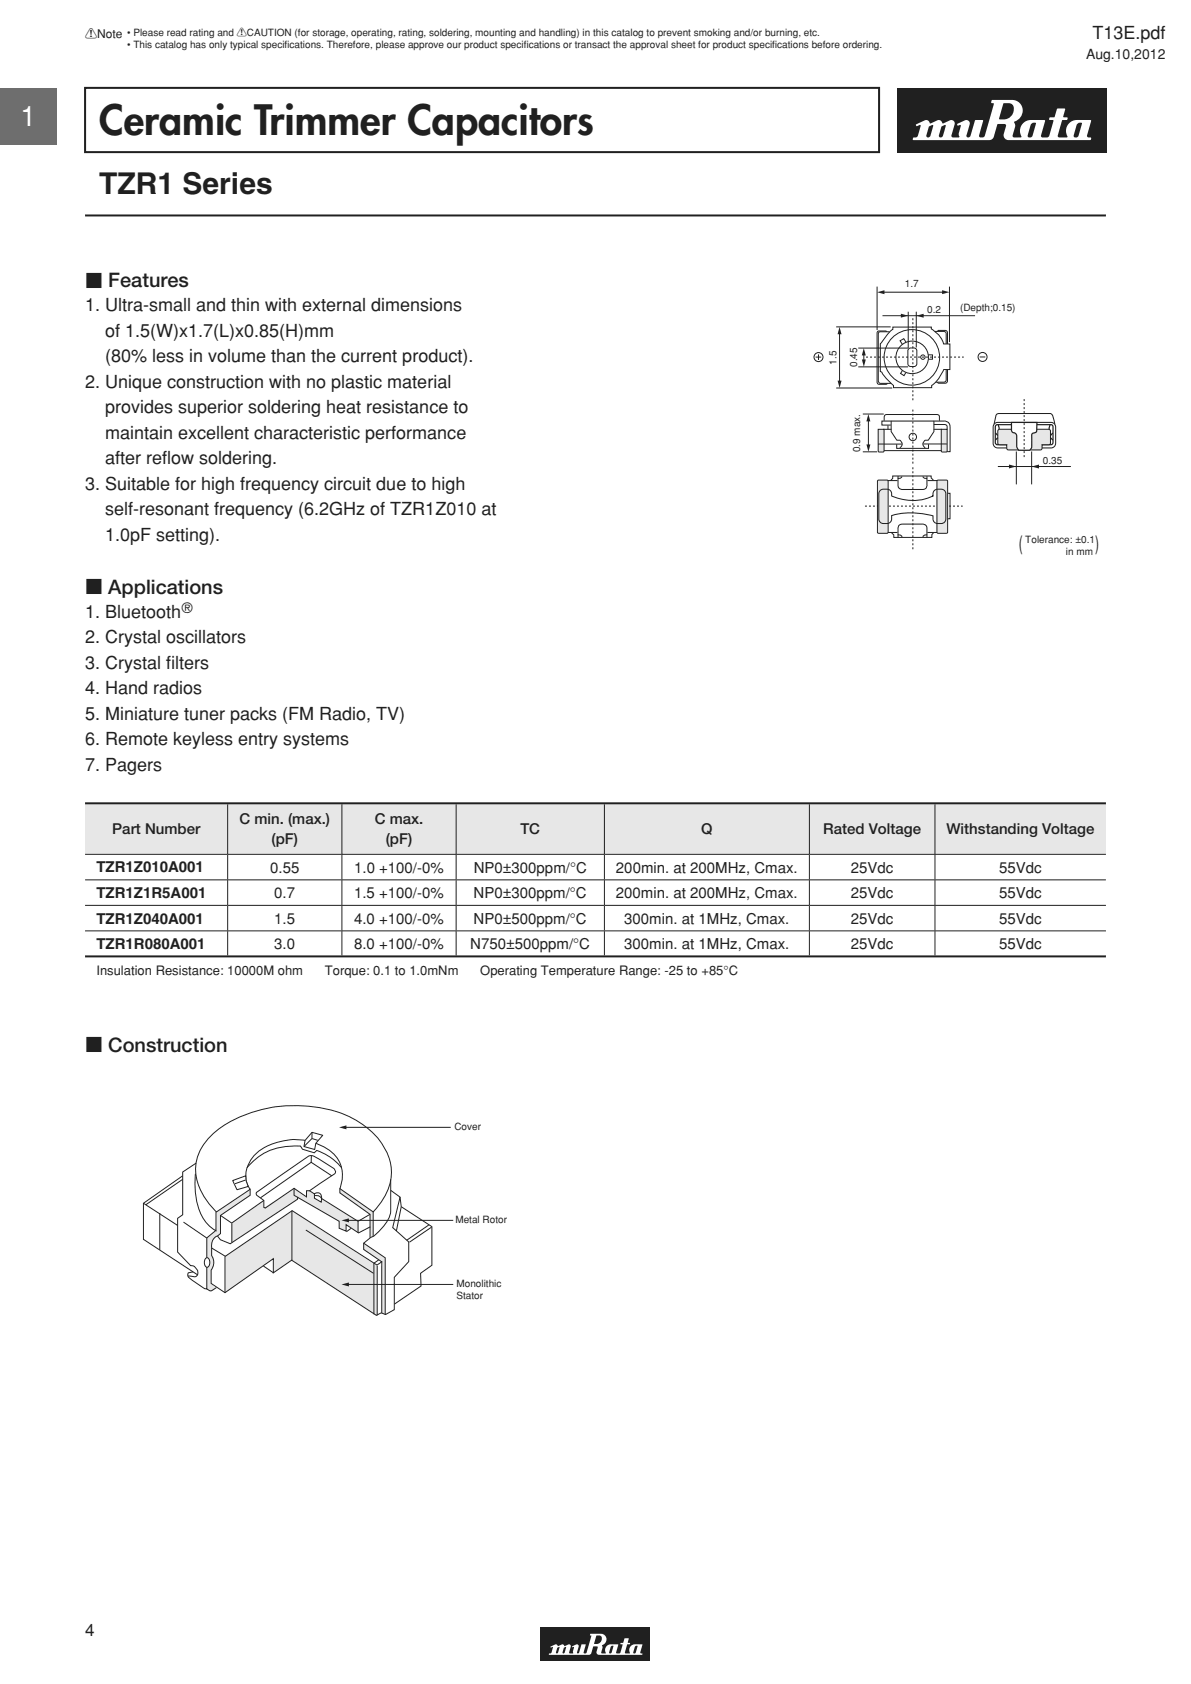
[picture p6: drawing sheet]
<svg xmlns="http://www.w3.org/2000/svg" width="210mm" height="297mm" viewBox="0 0 210 297" stroke-linecap="round" stroke-linejoin="round" font-family="sans-serif">
<path d="M15 15.5h140v11.3h-140z" fill="none" stroke="#231f20" stroke-width=".35"/>
<path d="M158.2 15.5h36.9v11.3h-36.9z" fill="#231f20"/>
<path d="M180.1 24h.1" fill="none" stroke="#231f20" stroke-width=".18"/>
<path d="M161.5 22l1.7-.8a.92 .92 0 0 1 .9 .6l.1-.1v.4l-.4 .2-.5 1.7a.38 .38 0 0 0 .4 .2 .38 .38 0 0 0 .4-.3l.5-1.7-.2-.2-.2 .1v-.4l1.1-.5a.65 .65 0 0 1 .9 .5h.3l-.1 .4-.4 .2-.5 1.6a.4 .4 0 0 0 .5 .4 .4 .4 0 0 0 .3-.5l.5-1.6-.2-.2-.2 .1 .1-.4 1.1-.5a.6 .6 0 0 1 .7 .8l-.5 2.1 .2 .1h1l.2-.1-.1-.6 .3-1.3-.1-.2-.4 .2-.1-.3 1.5-.7a.6 .6 0 0 1 .7 .7l-.6 2v.2l.3 .1h.2l.2-.3 .8-2.7h1.4l-.7 2.8a.59 .59 0 0 0 .7 .2 .59 .59 0 0 0 .4-.5l1.5-5.4-.4-.1 .1-.5 3.6-.1a1.96 1.96 0 0 1 1.8 1.8 1.96 1.96 0 0 1-1.5 2.1l.2 .8-.4 1.8 .2 .1h1.2l.1-.1a1.93 1.93 0 0 1 1.7-2.9h2.3l.2 .1-.4 1.3-1.4-.2 .2-.6-.2-.2-.5 .1-.2 .2-.6 2a.43 .43 0 0 0 .4 .4 .43 .43 0 0 0 .5-.4l.4-1.5 1.4 .2-.3 1.5 .2 .1h1a6 6 0 0 0 .9-2.6v-.4l-.7-.1v-.3l.9-.1 .5-1.5h1.4l-.3 1.4 .1 .1h.6v.3l-.1 .2h-.8l-.8 2.8 .3 .2h1.3l.1-.1a1.95 1.95 0 0 1 1.7-2.9h2.4l.1 .1-.3 1h-1.5l.2-.5-.2-.2a.68 .68 0 0 0-.8 .5l-.5 1.8a.45 .45 0 0 0 .4 .4 .45 .45 0 0 0 .5-.4l.4-1.6h1.5l-.4 1.7 .1 .2 .6 .1v.3l-.2 .1h-14.4a.85 .85 0 0 1-.8-1.1l.4-1.5-.1-.2h-.8l.1-.8h.4a1.75 1.75 0 0 0 1.5-2.7 1.93 1.93 0 0 0-1.6-.2l-.8 2.7 .2 .2h.3l-.1 .8-.7 .1-.6 2.1a.83 .83 0 0 1-.8 .6h-13.4v-.4l.4-.1a.49 .49 0 0 0 .5-.4l.4-1.6-.1-.2-.5 .3z" fill="#fff"/>
<path d="M15 38h180" fill="none" stroke="#e6e7e8" stroke-width=".18"/>
<path d="M15 38h180z" fill="none" stroke="#231f20" stroke-width=".35"/>
<path d="M152.7 63h17.2M161 70.6v-14.5M152.5 89.3h17.3M161 96.9v-14.5M161 81.8v-9.7" fill="none" stroke="#231f20" stroke-width=".18" stroke-dasharray=".4 .4" stroke-linecap="butt"/>
<g fill="none" stroke="#231f20" stroke-width=".18">
<path d="M156.4 58.5l-.2-.1h-1.3l-.2 .1-.1 .3v8.6l.2 .3 .2 .1h1.3l.2-.2M156.9 58.5h-1.7l-.2 .1-.1 .3v8.3l.3 .4h1.9M157.4 57.7h6.8v.3l.1 .1a4.6 4.6 0 0 1 2.1 2.6h1.1v4.5h-1.1l-.3 .5a5.8 5.8 0 0 1-1.8 2.3v.4h-6.8v-.4l-1.4-1.4-.6-1-.3-.1v-4.9l1.5-1.8 .7-.7zM164.8 58.5h1.6l.3 .1 .1 .3v1.8M165.3 58.5l.1-.2h1.3l.3 .1 .1 2.3M155.9 74.2v-.8l.1-.2 .4-.1h8.9l.2 .1 .1 .3v.7M157.1 75h-1.6v-.7h11.1a.95 .95 0 0 1 .9 1v4.4l-.5-.1M157.1 74.2v1.9l1 1.5h.6a.83 .83 0 0 1 .3 1l-.3 .4M159.1 65.4l-.3 .5 .6 .3 .3-.5M159.7 60.3l-.3-.6-.7 .4 .4 .6M160.1 61.6a1.05 1.05 0 0 1 1.5 0v2.8a1.05 1.05 0 0 1-1.5 0zM163.7 62.6h.7v.8h-.7"/>
<path d="M164.7 74.2v1.9l-1 1.5h-.6a.83 .83 0 0 0-.3 1l.3 .4M166.8 65.2v1.8l-.1 .3-.3 .1h-1.4M167.1 65.2l-.1 2.2-.3 .2h-1.3l-.1-.2"/>
<circle cx="160.8" cy="63" r="4.9"/>
<circle cx="160.8" cy="63" r="2.87"/>
<circle cx="162.7" cy="63" r=".39"/>
</g>
<path d="M154.8 75.7h1.1v3.8l-.2 .2h-.7l-.2-.2z" fill="#e6e7e8"/>
<path d="M154.8 75.7h1.1v3.8l-.2 .2h-.7l-.2-.2z" fill="none" stroke="#231f20" stroke-width=".18"/>
<path d="M166 75.7h1v3.8l-.2 .2h-.6l-.2-.2z" fill="#e6e7e8"/>
<g fill="none" stroke="#231f20" stroke-width=".18">
<path d="M154.8 78.3h4.2M155.7 75.7h1.5M155.9 79.5h10.1M156.6 75v.7M158.1 78.3v.8h5.6v-.8M162.8 78.3h4.2M164.6 75.7h1.5M164.7 74.9h2l.3 .4v.5M166 75.7h1v3.8l-.2 .2h-.6l-.2-.2z"/>
<circle cx="160.9" cy="77.1" r=".66"/>
</g>
<path d="M154.8 84.7h1.6l.2 .2v9l-.2 .2h-1.5l-.2-.2z" fill="#e6e7e8"/>
<path d="M154.8 84.7h1.6l.2 .2v9l-.2 .2h-1.5l-.2-.2z" fill="none" stroke="#231f20" stroke-width=".18"/>
<path d="M165.3 84.7h1.6l.2 .2v9l-.2 .2h-1.5l-.2-.2z" fill="#e6e7e8"/>
<g fill="none" stroke="#231f20" stroke-width=".18">
<path d="M175.3 74.7l.6-.2h9.4a.82 .82 0 0 1 .8 .8v2.9a.82 .82 0 0 1-.8 .8h-9.4a.82 .82 0 0 1-.8-.8v-2.9zM155.2 86.5a1.42 1.42 0 0 1 2 .3v.7a9 9 0 0 0 7.3 0v.1a.96 .96 0 0 1 .8-1.3h.7a.8 .8 0 0 1 .8 .8v4.4a.8 .8 0 0 1-.8 .8h-.7a.8 .8 0 0 1-.8-.8v-.5a13.8 13.8 0 0 0-7.3-.1 1.09 1.09 0 0 1-.5 1.4 1.46 1.46 0 0 1-1.7-.5v-4.7zM156.6 84.8h1.7M156.6 93.9h1.7M157.2 94l.4 .3v.5h6.7v-.5l.3-.3M158.3 94.3a.62 .62 0 0 1 .7 .4M158.3 94.8v-1.7l.3-.5 .5-.2h3.6l.6 .3 .1 .5v1.6M158.3 83.9v1.7l.2 .4 .6 .3h3.5l.6-.1 .2-.5v-1.7M159 84a.63 .63 0 0 1-.7 .4M162.7 84a.63 .63 0 0 0 .8 .4M163.5 94.3a.62 .62 0 0 0-.8 .4M163.5 84.8h1.7"/>
<path d="M163.5 93.9h1.7M164.6 84.7l-.4-.4v-.3h-6.8v.4l-.4 .4M165.3 84.7h1.6l.2 .2v9l-.2 .2h-1.5l-.2-.2zM167.1 87h.4v4.5h-.3"/>
</g>
<path d="M175.7 74.9h9.8l.2 .4-.1 2.9-.3 .2h-9.6l-.2-.4v-2.7z" fill="none" stroke="#231f20" stroke-width=".21"/>
<path d="M176.1 75.7h9l.1 .3v2.3l-.3 .1h-1.2v.8l-.3 .2-5.7-.1-.2-.2v-.7h-1.3l-.2-.1-.1-2.3z" fill="#e6e7e8"/>
<path d="M175.3 74.8l.3-1.6 .6-.3h9a.82 .82 0 0 1 .6 .8l.2 1.1M176.1 75.7h9l.1 .3v2.3l-.3 .1h-1.2v.8l-.3 .2-5.7-.1-.2-.2v-.7h-1.3l-.2-.1-.1-2.3z" fill="none" stroke="#231f20" stroke-width=".18"/>
<path d="M175.5 76.4l.4 .4M175.9 77.2l-.4 .4M176 74.9l.2 .8M185.2 74.9l-.2 .8M185.2 77.2l.5 .4M185.6 76.4l-.4 .4" fill="none" stroke="#231f20" stroke-width=".21"/>
<path d="M178.3 74.5h4.5v.5a1.38 1.38 0 0 1-.2 1.3 .55 .55 0 0 0-.6 .2 .55 .55 0 0 0-.1 .5v1.1a1.26 1.26 0 0 1-.3 1.3h-1.8a.68 .68 0 0 1-.5-.6v-1.9a.8 .8 0 0 0-.8-.7l-.2-.3z" fill="#fff"/>
<path d="M178.3 74.5h4.5v.5a1.38 1.38 0 0 1-.2 1.3 .55 .55 0 0 0-.6 .2 .55 .55 0 0 0-.1 .5v1.1a1.26 1.26 0 0 1-.3 1.3h-1.8a.68 .68 0 0 1-.5-.6v-1.9a.8 .8 0 0 0-.8-.7l-.2-.3z" fill="none" stroke="#231f20" stroke-width=".21"/>
<path d="M153.1 74.1v4.5" fill="none" stroke="#231f20" stroke-width=".18"/>
<g fill="#231f20">
<path d="M153.1 73l.4 1.3h-.7z"/>
<path d="M152.8 78.4h.7l-.4 1.3z"/>
</g>
<path d="M152.1 79.7h2.6M152.1 73h3.7M179.2 79.6v5.8M181.9 79.6v5.8M175.9 82.3h12.9" fill="none" stroke="#231f20" stroke-width=".18"/>
<g fill="#231f20">
<path d="M177.9 81.9l1.3 .4-1.3 .3z"/>
<path d="M181.9 82.3l1.3-.4v.7z"/>
</g>
<path d="M155.6 55.7h16.3M160.1 55v6.4M161.6 55v6.3" fill="none" stroke="#231f20" stroke-width=".18"/>
<g fill="#231f20">
<path d="M158.8 55.3l1.3 .4-1.3 .3z"/>
<path d="M161.6 55.7l1.3-.4v.7z"/>
</g>
<path d="M152.3 62.5v1.1" fill="none" stroke="#231f20" stroke-width=".18"/>
<g fill="#231f20">
<path d="M152.3 61.4l.4 1.3h-.7z"/>
<path d="M152 63.4h.7l-.4 1.3z"/>
</g>
<path d="M148 58.8v8.6M151.3 61.4h8.8M151.3 64.7h8.8" fill="none" stroke="#231f20" stroke-width=".18"/>
<g fill="#231f20">
<path d="M148 57.7l.4 1.2h-.7z"/>
<path d="M147.7 67.1h.7l-.4 1.3z"/>
</g>
<path d="M147.4 57.7h9.7M155.7 51.5h10.6M147.4 68.4h9.9" fill="none" stroke="#231f20" stroke-width=".18"/>
<g fill="#231f20">
<path d="M166.1 51.2l1.3 .3-1.3 .4z"/>
<path d="M154.7 51.5l1.2-.3v.7z"/>
</g>
<g fill="none" stroke="#231f20" stroke-width=".18">
<path d="M154.7 50.6v7.6M167.4 50.6v9.7M143.8 63h1M144.3 62.5v1M172.7 63h1"/>
<circle cx="144.3" cy="63" r=".79"/>
<circle cx="173.2" cy="63" r=".79"/>
</g>
<path d="M180.6 80.6v-10.5" fill="none" stroke="#231f20" stroke-width=".18" stroke-dasharray=".4 .4" stroke-linecap="butt"/>
<path d="M15 141.7h25.1v9h-25.1zM40.1 141.7h20.2v9h-20.2zM60.3 141.7h20.1v9h-20.1zM80.4 141.7h26.2v9h-26.2zM106.6 141.7h36.1v9h-36.1zM142.7 141.7h22.2v9h-22.2zM164.9 141.7h30.1v9h-30.1z" fill="#e6e7e8"/>
<path d="M15 141.7h180M15 168.7h180" fill="none" stroke="#231f20" stroke-width=".35"/>
<g fill="none" stroke="#231f20" stroke-width=".18">
<path d="M15 150.7h180M15 155.2h180M15 159.7h180M40.1 141.9v8.7M40.1 150.7v4.4M40.1 155.2v4.4M40.1 159.7v4.4M60.3 141.9v8.7M60.3 150.7v4.4M60.3 155.2v4.4M60.3 159.7v4.4M80.4 141.9v8.7"/>
<path d="M80.4 150.7v4.4M80.4 155.2v4.4M80.4 159.7v4.4M106.6 141.9v8.7M106.6 150.7v4.4M106.6 155.2v4.4M106.6 159.7v4.4M142.7 141.9v8.7M142.7 150.7v4.4M142.7 155.2v4.4M142.7 159.7v4.4M164.9 141.9v8.7"/>
<path d="M164.9 150.7v4.4M164.9 155.2v4.4M164.9 159.7v4.4M15 164.2h180M40.1 164.2v4.3M60.3 164.2v4.3M80.4 164.2v4.3M106.6 164.2v4.3M142.7 164.2v4.3M164.9 164.2v4.3"/>
</g>
<g fill="#e6e7e8">
<path d="M39.7 221.6l11.8-8 15 9.7v8.7l-15-9.7-3.3 2.2v-2.5l-8.5 6z"/>
<path d="M40.9 215.8l5.6-4v1.2l5.3-3.4 2.2 1.5v-1h.6l.8 .5v.8l1.2 .7v-.7l6.5 4v2.1l-2.1-1.5v1.2l-1.2-.5v-1.3l-7.1-4-11.8 7.7z"/>
<path d="M59.9 209.6l5.9 4.2v4.3l-.6 .2v-4.1l-5.3-3.8z"/>
<path d="M64.2 219.3l3.7 2.6 .1 10-.8-.3 .1-9.1-3.2-2.1z"/>
<path d="M38.2 213.8l5.9-3.9v1l-5.2 3.5v3.2l-.6 .4a1.75 1.75 0 0 0-1 2.1l.1 1.5a2.14 2.14 0 0 1-.2 2.5v2.3l.8 .8a1.01 1.01 0 0 1-1.5 .2l-.1-9 1.6-1.3z"/>
</g>
<g fill="none" stroke="#231f20" stroke-width=".18">
<path d="M60.8 198.8h18.7M25.3 212.2l6 3.9M28.2 214v6.4M32.2 207.4l-6.9 4.8v6.4l9.5 6.2M32.2 208l-6.5 4.5M32.4 215.5l4 2.8 1.6-1.2M34.5 207a14.8 14.8 0 0 0 .9 7.2l.7 1.1 .9 1 1.1 .8v-3.4M34.6 205.1l-2.4 1.6v7.5l-.9 .7v5.9l2.3 2.4a1.3 1.3 0 0 1 1.2 1.7 1.15 1.15 0 0 1-1.2 .2l-.5-.1M36.5 218.3v9a3.1 3.1 0 0 1-1.7-.9l-1.5-1.1a.66 .66 0 0 1-.1-.8l.9-.2M40.9 215.8v3.3M44.1 209.8v1l-5.2 3.6v3.2l-.6 .4a1.75 1.75 0 0 0-1 2l.1 1.5a2.14 2.14 0 0 1-.2 2.5v2.4l2.5 1.6 8.5-6v2.5l3.2-2.2 15 9.7 .8-.5 .8 .3 1.5-.8v-5.7l2.6-2.8v-3.5l-2.9-2.5 1.3-5.4-1.6-1.1M45.2 210.3l9.2-6.4a1.12 1.12 0 0 1 1.4 .3l2.9 1.8a.68 .68 0 0 1 .2 1.1l-4.3 2.9h-.6v1.1l-2.2-1.5-5 3.5-.3-.2v-1.2l-1.3-.9z"/>
<path d="M46.5 211.7l-5.7 4-1.9-1.3M51.5 213.5v8.8M51.8 209.6v1.2l8 4.6v1.2l1.2 .5v-1.1l2.2 1.4 2.1-1M52.5 211.1l-.1 .4-11.8 7.9-1.7-.8-.6-.6M53.9 216.9l12 7.7M54.6 210l.9 .6M54.9 203.8v1.2M55.4 210.5h.1a.75 .75 0 0 1 1.1 .3v1.2l-1.2-.7zM55.5 210.9a1.07 1.07 0 0 1 1.2 .5M56.6 211.3l6.5 4.1 2.1-1.2M58.5 207.4l-3.6-2.4-9 6.3M59.9 209.6v.8l5.3 3.8v4.1"/>
<path d="M61.9 216.6l-.8 .6M63.1 215.4v2M64.1 219.2l3.8 2.6v10M65.8 213.7v4.3M68.9 208v5.6a7.3 7.3 0 0 1-2.9 4.3l-.6 .3-1.3 1.1v1.1l3.2 2.1-.8 .6-15-9.6-11.8 8.1-2.4-1.5M70.5 211.1l.2 1.7-.8 4.3M70.7 212.8l5.5 3.5v6.8l-2 1.5v2.2l-4.6 3.2M76.1 216.4l-3.9 2.7M38.2 227.1l-1 .6-.7-.4M39.7 221.6v6.4M46.4 223.3l1.8 1.2M66.5 223.2v8.8"/>
<path d="M67.3 222.5v9.1"/>
</g>
<path d="M59.8 198.8l1.3-.3v.7z" fill="#231f20"/>
<path d="M61.3 215.2h18.6" fill="none" stroke="#231f20" stroke-width=".18"/>
<path d="M60.2 215.2l1.3-.3v.7z" fill="#231f20"/>
<path d="M61.3 226.5h18.6" fill="none" stroke="#231f20" stroke-width=".18"/>
<path d="M60.2 226.5l1.3-.3v.7z" fill="#231f20"/>
<path d="M36.3 221.9l.2-.1a.99 .99 0 0 1 0 1.7 1.02 1.02 0 0 1-.2-1.6z" fill="#fff"/>
<path d="M37.6 200a22.8 22.8 0 0 1 16-5 18.2 18.2 0 0 1 12.1 4.8 10.4 10.4 0 0 1 3.3 7.3 10.2 10.2 0 0 1-3.2 6.6l-5.9-4.1a5.7 5.7 0 0 0-2.8-7.4 10.6 10.6 0 0 0-12.2 1.5l-1 1.5a4.3 4.3 0 0 0 .2 4.5l-5.9 4a11.9 11.9 0 0 1-3.7-7.1 8.2 8.2 0 0 1 3.1-6.6zM36.3 221.9l.2-.1a.99 .99 0 0 1 0 1.7 1.02 1.02 0 0 1-.2-1.6z" fill="none" stroke="#231f20" stroke-width=".18"/>
<path d="M55 199.7l1.9 .5-1.2 1.4-.2 1.1-1.9-.5 .2-1.1z" fill="#fff"/>
<path d="M55 199.7v1.1l-1.4 1.4M55 199.7l1.9 .5-1.2 1.4-.2 1.1-1.9-.5 .2-1.1z" fill="none" stroke="#231f20" stroke-width=".18"/>
<path d="M55 200.8l1.1 .3z" fill="#fff"/>
<path d="M55 200.8l1.1 .3" fill="none" stroke="#231f20" stroke-width=".18"/>
<path d="M41 208.2l2.4-.8v.7l.4 1.2-2 .5z" fill="#fff"/>
<path d="M41 208.2l2.4-.8v.7l.4 1.2-2 .5z" fill="none" stroke="#231f20" stroke-width=".18"/>
<path d="M41.4 208.8l2-.7z" fill="#fff"/>
<path d="M43.4 208.1l-2 .7M60.2 205.9a9.3 9.3 0 0 0-4.4-3l-.4 .4-2.1-.6-.3-.6a10.5 10.5 0 0 0-9.4 3.8v.1M75.6 216l-3.9 2.7M66.8 222.2l-.9 .6v9" fill="none" stroke="#231f20" stroke-width=".18"/>
<path d="M95.3 287h19.4v6h-19.4z" fill="#231f20"/>
<path d="M106.8 291.5h.1" fill="none" stroke="#231f20" stroke-width=".18"/>
<path d="M97.1 290.4l.8-.4a.42 .42 0 0 1 .5 .3l.1 .2-.3 .1-.1 1 .3-.1 .3-1h-.2v-.2l.7-.3 .3 .3h.2l-.1 .2-.2 .1-.2 .8 .1 .2 .3-.1 .2-1h-.2l.1-.2 .6-.3 .4 .3-.3 1.3h.6l.2-1.1h-.3v-.1l.8-.4h.2l.1 .4-.3 1.1 .2 .1 .2-.1 .4-1.5h.7l.1 .1-.4 1.4 .3 .1 .2-.2 .9-2.9-.3-.1 .1-.2 1.9-.1a1.05 1.05 0 0 1 .9 1 1.05 1.05 0 0 1-.8 1.1l.1 .4-.2 1h.8a1.12 1.12 0 0 1 .9-1.6l1.3 .1-.2 .6h-.7v-.5l-.4 .2-.3 1.2h.4l.3-.9h.7l-.2 .8 .2 .1h.4l.2-.1 .4-1.4-.4-.1v-.2l.5-.1 .2-.8 .8 .1-.2 .7 .4 .1v.1l-.5 .1-.4 1.5 .1 .1h.8a1.12 1.12 0 0 1 .8-1.6l1.4 .1-.2 .5h-.7v-.4l-.4 .2-.3 1.2h.3l.4-1h.7l-.2 .9 .4 .1-.1 .2-7.4 .1a.48 .48 0 0 1-.6-.6l.2-.8-.1-.1h-.4l.1-.5h.2a.93 .93 0 0 0 .9-.9 .47 .47 0 0 0-.4-.6l-.6 .1-.4 1.4h.3l-.1 .5h-.3l-.3 1.2-.3 .2-7.2 .1v-.3l.4-.1 .3-1-.4 .1z" fill="#fff"/>
<path d="M0 15.5h10v10h-10z" fill="#6d6e70"/>
<text font-size="7.2" fill="#231f20" x="17.5" y="23.9">Ceramic Trimmer Capacitors</text>
<text font-size="5.3" fill="#231f20" x="17.5" y="34.2">TZR1 Series</text>
<text font-size="4.9" fill="#fff" x="3.6" y="22.3">1</text>
<g font-size="3.5" fill="#231f20">
<text x="15" y="50.8">c Features</text>
<text x="179.7" y="97.1">(</text>
<text x="193.1" y="97.1">)</text>
<text x="15" y="104.8">c Applications</text>
<text x="15" y="185.6">c Construction</text>
</g>
<g font-size="3.2" fill="#231f20">
<text x="192.6" y="6.8">T13E.pdf</text>
<text x="15" y="54.9">1. Ultra-small and thin with external dimensions</text>
<text x="18.5" y="59.4">of 1.5(W)x1.7(L)x0.85(H)mm</text>
<text x="18.5" y="63.9">(80% less in volume than the current product).</text>
<text x="15" y="68.4">2. Unique construction with no plastic material</text>
<text x="18.5" y="72.9">provides superior soldering heat resistance to</text>
<text x="18.5" y="77.4">maintain excellent characteristic performance</text>
<text x="18.5" y="81.9">after ref</text>
<text x="28.6" y="81.9">l ow soldering.</text>
<text x="15" y="86.4">3. Suitable for high frequency circuit due to high</text>
<text x="18.5" y="90.9">self-resonant frequency (6.2GHz of TZR1Z010 at</text>
<text x="18.5" y="95.4">1.0pF setting).</text>
<text x="15" y="108.9">1. Bluetoothr</text>
<text x="15" y="113.4">2. Crystal oscillators</text>
<text x="15" y="117.9">3. Crystal f</text>
<text x="29.3" y="117.9">i lters</text>
<text x="15" y="122.4">4. Hand radios</text>
<text x="15" y="126.9">5. Miniature tuner packs (FM Radio, TV)</text>
<text x="15" y="131.4">6. Remote keyless entry systems</text>
<text x="15" y="135.9">7. Pagers</text>
</g>
<text font-size="3" fill="#231f20" x="15" y="288.6">4</text>
<g font-size="2.6" fill="#231f20">
<text x="19.8" y="147.1">Part Number</text>
<text x="42.2" y="145.4">C min. (max.)</text>
<text x="47.9" y="148.9">(pF)</text>
<text x="66.1" y="145.4">C max.</text>
<text x="68" y="148.9">(pF)</text>
<text x="91.8" y="147.1">TC</text>
<text x="123.6" y="147.1">Q</text>
<text x="145.2" y="147.1">Rated Voltage</text>
<text x="166.9" y="147.1">Withstanding Voltage</text>
<text x="17" y="153.9">TZR1Z010A001</text>
<text x="47.6" y="153.9">0.55</text>
<text x="62.4" y="153.9">1.0 +100/-0%</text>
<text x="83.5" y="153.9">NP0±300ppm/°C</text>
<text x="108.6" y="153.9">200min. at 200MHz, Cmax.</text>
<text x="150" y="153.9">25Vdc</text>
<text x="176.2" y="153.9">55Vdc</text>
<text x="17" y="158.4">TZR1Z1R5A001</text>
<text x="48.4" y="158.4">0.7</text>
<text x="62.4" y="158.4">1.5 +100/-0%</text>
<text x="83.5" y="158.4">NP0±300ppm/°C</text>
<text x="108.6" y="158.4">200min. at 200MHz, Cmax.</text>
<text x="150" y="158.4">25Vdc</text>
<text x="176.2" y="158.4">55Vdc</text>
<text x="17" y="167.4">TZR1R080A001</text>
<text x="17" y="162.9">TZR1Z040A001</text>
<text x="48.4" y="167.4">3.0</text>
<text x="48.4" y="162.9">1.5</text>
<text x="62.4" y="167.4">8.0 +100/-0%</text>
<text x="62.4" y="162.9">4.0 +100/-0%</text>
<text x="82.9" y="167.4">N750±500ppm/°C</text>
<text x="83.5" y="162.9">NP0±500ppm/°C</text>
<text x="110.1" y="167.4">300min. at 1MHz, Cmax.</text>
<text x="110.1" y="162.9">300min. at 1MHz, Cmax.</text>
<text x="150" y="167.4">25Vdc</text>
<text x="150" y="162.9">25Vdc</text>
<text x="176.2" y="167.4">55Vdc</text>
<text x="176.2" y="162.9">55Vdc</text>
</g>
<text font-size="2.5" fill="#231f20" x="191.5" y="10.3">Aug.10,2012</text>
<g font-size="2.3" fill="#231f20">
<text x="17" y="172">Insulation Resistance: 10000M ohm</text>
<text x="57.3" y="172">Torque: 0.1 to 1.0mNm</text>
<text x="84.7" y="172">Operating Temperature Range: -25 to +85°C</text>
</g>
<text font-size="2.1" fill="#231f20" x="15" y="6.7">!Note</text>
<g font-size="1.8" fill="#231f20">
<text x="22.4" y="6.4">• Please read rating and !CAUTION (for storage, operating, rating, soldering, mounting and handling) in this catalog to prevent smoking and/or burning, etc.</text>
<text x="22.4" y="8.5">• This catalog has only typical specifcations. Therefore, please approve our product specif</text>
<text x="50.2" y="8.5">i</text>
<text x="92.3" y="8.5">i cations or transact the approval sheet for product specif</text>
<text x="136.2" y="8.5">i cations before ordering.</text>
<text x="159.5" y="50.5">1.7</text>
<text x="163.5" y="55.2">0.2</text>
<text x="169.3" y="54.9">(Depth;0.15)</text>
<text x="147.5" y="64.3" transform="rotate(-90 147.5 64.3)">1.5</text>
<text x="151.1" y="64.7" transform="rotate(-90 151.1 64.7)">0.45</text>
<text x="151.6" y="79.8" transform="rotate(-90 151.6 79.8)">0.9 max.</text>
<text x="183.9" y="81.9">0.35</text>
<text x="180.8" y="95.7">Tolerance: ±0.1</text>
<text x="188" y="97.9">in mm</text>
<text x="80.1" y="199.3">Cover</text>
<text x="80.3" y="215.7">Metal Rotor</text>
<text x="80.5" y="227.1">Monolithic</text>
<text x="80.5" y="229.2">Stator</text>
</g>
</svg>
